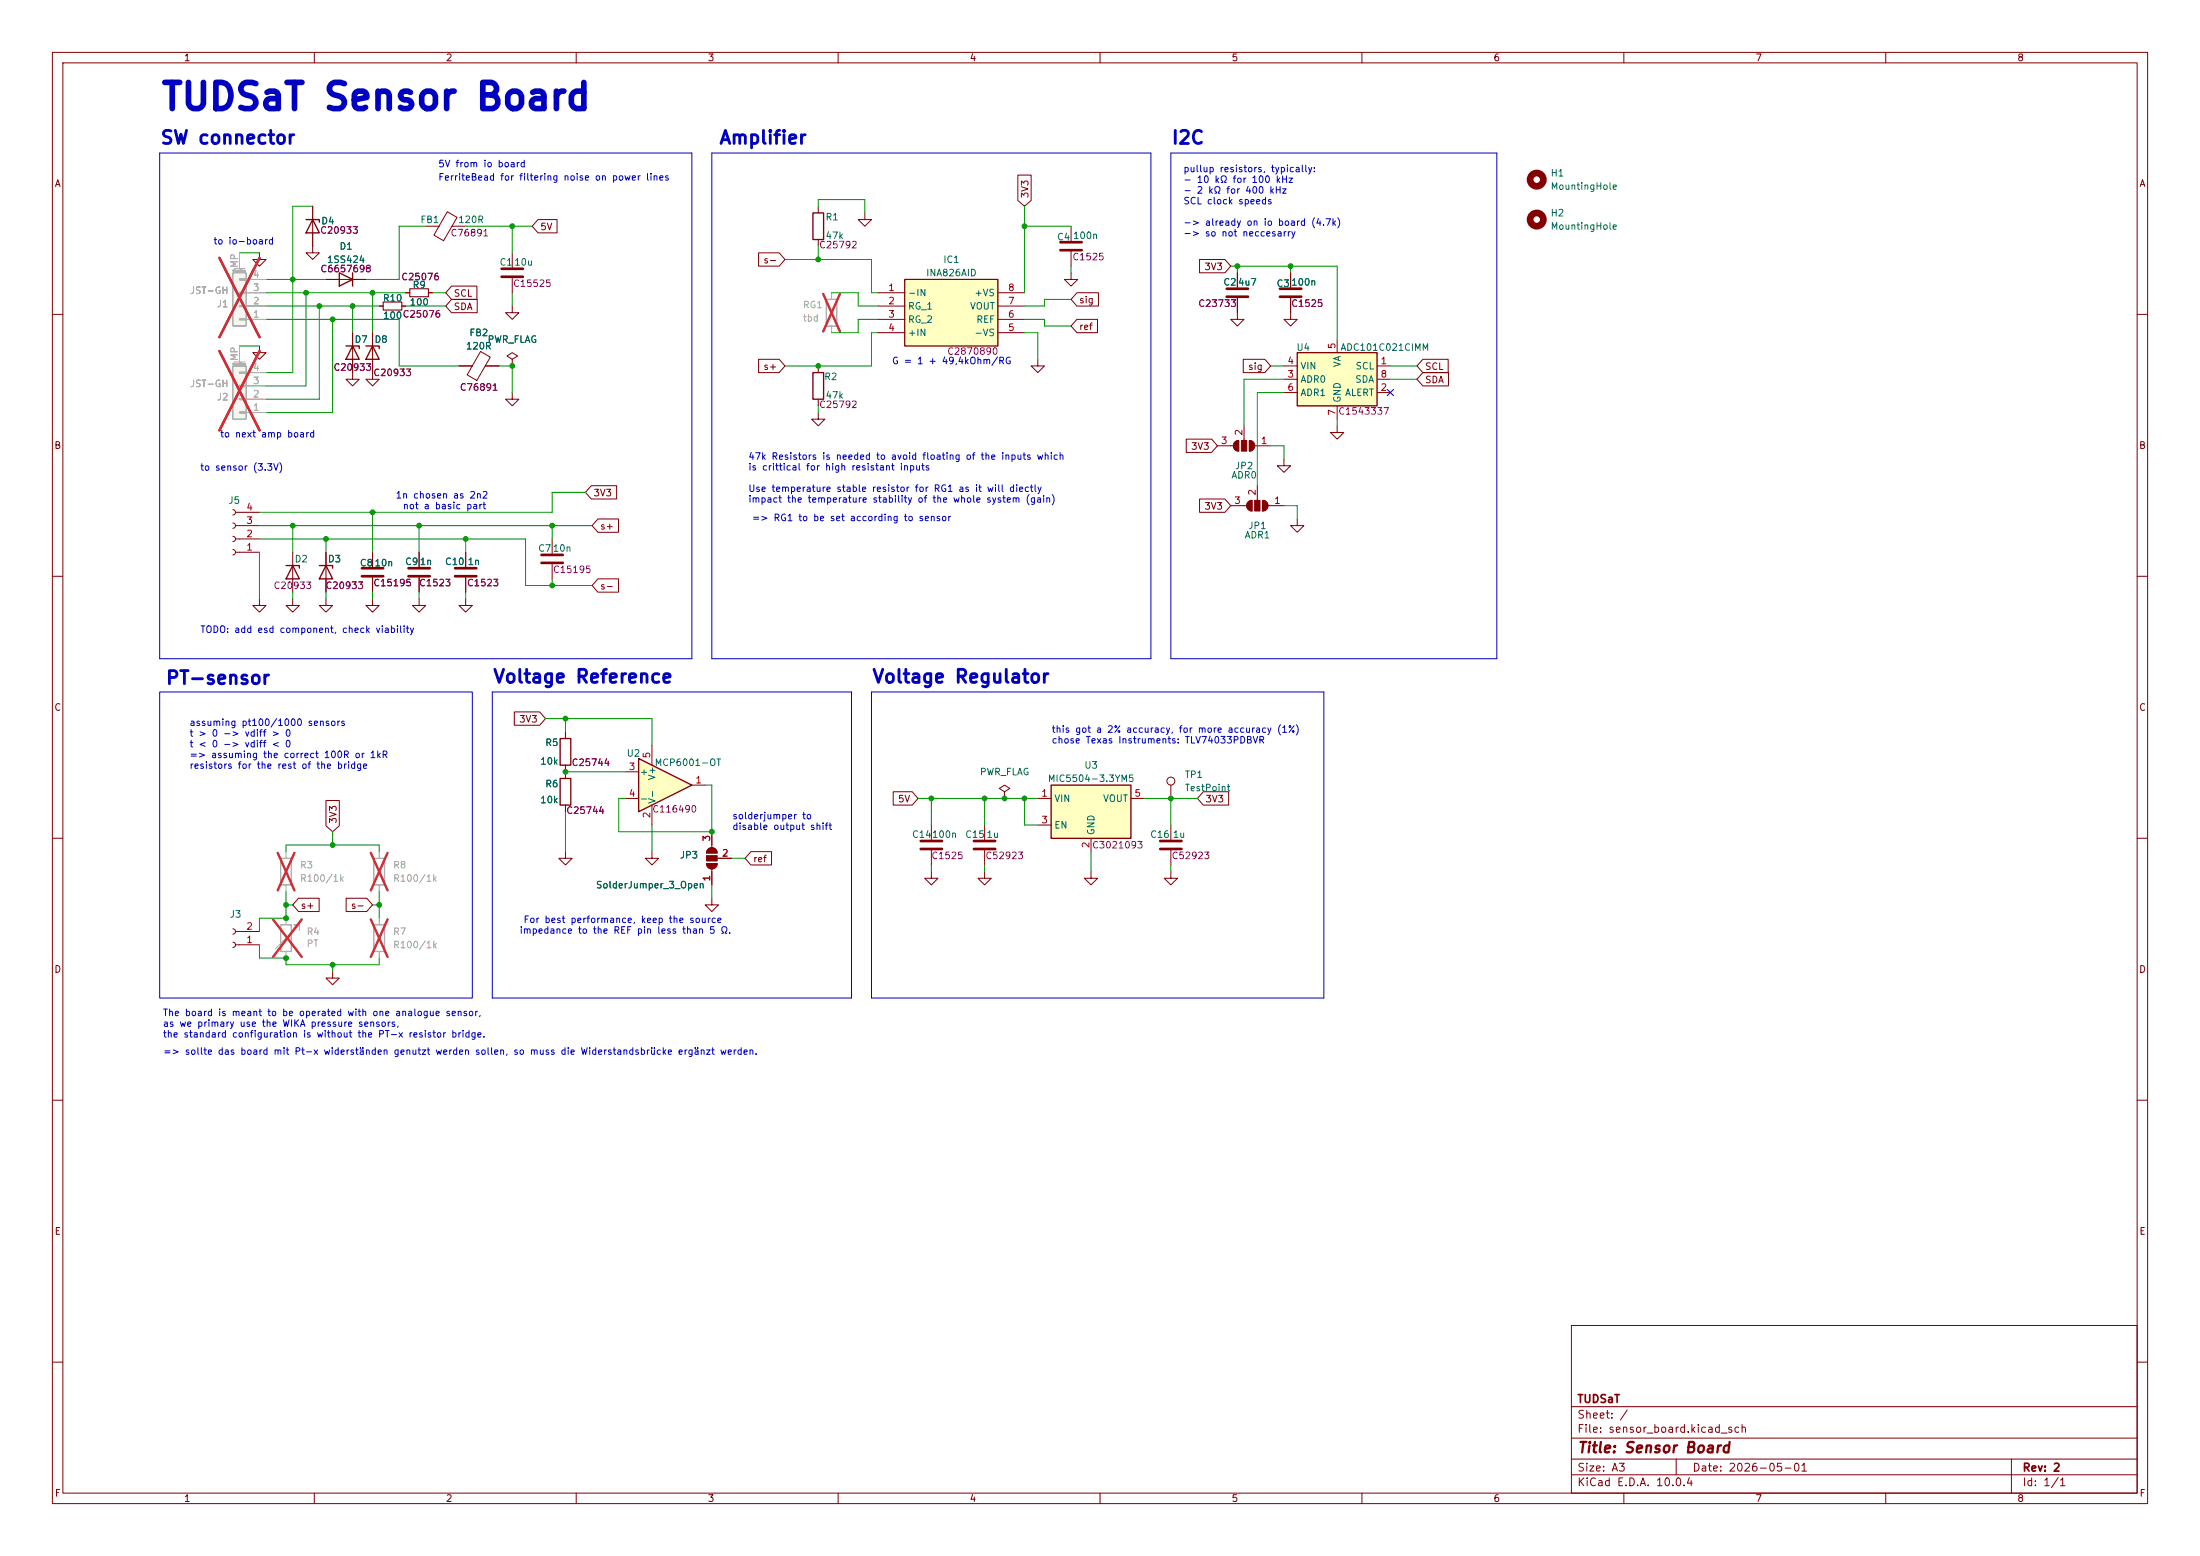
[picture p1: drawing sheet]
<svg xmlns="http://www.w3.org/2000/svg" width="420mm" height="297mm" viewBox="0 0 420 297" stroke-linecap="round" stroke-linejoin="round" font-family="sans-serif">
<g fill="none" stroke="#840000" stroke-width=".19">
<path d="M10 10h400v277h-400zM12 12h396v273h-396zM60 10v2M110 10v2M160 10v2M210 10v2M260 10v2M310 10v2M360 10v2M10 60h2M408 60h2M255.3 81.3v1.3h1.2l-1.2 1.2-1.3-1.2h1.3"/>
<path d="M10 110h2M408 110h2M10 160h2M408 160h2M177.8 166.4v1.2h1.3l-1.3 1.3-1.3-1.3h1.3M188 166.4v1.2h1.2l-1.2 1.3-1.3-1.3h1.3M10 210h2M408 210h2M300 253h108v32h-108zM10 260h2M300 278.5h108M300 274.5h108"/>
<path d="M300 268.5h108M320 278.5v3M384 278.5v6.5M408 260h2M60 285v2M110 285v2M160 285v2M210 285v2M260 285v2M300 281.5h108M310 285v2M360 285v2"/>
</g>
<path d="M200.7 149.9h15.2v10.1h-15.2z" fill="#ffffc2"/>
<path d="M200.7 149.9h15.2v10.1h-15.2z" fill="none" stroke="#840000" stroke-width=".25"/>
<g fill="none" stroke="#840000" stroke-width=".19">
<path d="M236.2 59.7v1.3h1.3l-1.3 1.2-1.3-1.2h1.3M246.4 59.7v1.3h1.2l-1.2 1.2-1.3-1.2h1.3M232.4 85.1h3.1M234.9 96.5h3.1M235.8 84.4l.7-.3v2a1.02 1.02 0 0 1-1-.6 1.02 1.02 0 0 1 .3-1.1zM237.5 81.3v2.8M238.3 95.8l.7-.3v2a1.02 1.02 0 0 1-.9-.6 1.02 1.02 0 0 1 .2-1.1zM238.5 84.1a1.02 1.02 0 0 1 1 1 1.02 1.02 0 0 1-1 1zM239.5 85.1h3.1M240 92.7v2.8M241 95.5a1.02 1.02 0 0 1 1.1 1 1.02 1.02 0 0 1-1.1 1zM242.1 96.5h3"/>
<path d="M245.1 87.6v1.3h1.3l-1.3 1.3-1.3-1.3h1.3M177.8 157.5v2.8M188 157.5v2.8M198.1 152.4h2.6M198.1 157.5h2.6M215.9 152.4h2.5M223.5 157.5v2.8M177.8 162.3v2.8M188 162.3v2.8M208.3 166.4v1.2h1.2l-1.2 1.3-1.3-1.3h1.3M208.3 160v2.6M223.5 166.4v1.2h1.3l-1.3 1.3-1.3-1.3h1.3"/>
<path d="M223.5 162.3v2.8"/>
</g>
<path d="M175.8 160.5h4M175.8 162.1h4M185.9 160.5h4.1M185.9 162.1h4.1M221.5 160.5h4.1M221.5 162.1h4.1" fill="none" stroke="#840000" stroke-width=".51"/>
<g fill="#840000" stroke="#840000" stroke-width=".19">
<path d="M238.5 84.1a1.02 1.02 0 0 1 1 1 1.02 1.02 0 0 1-1 1z"/>
<path d="M237 84.1h1v2h-1z"/>
<path d="M235.8 84.4l.7-.3v2a1.02 1.02 0 0 1-1-.6 1.02 1.02 0 0 1 .3-1.1z"/>
<path d="M241 95.5a1.02 1.02 0 0 1 1.1 1 1.02 1.02 0 0 1-1.1 1z"/>
<path d="M239.5 95.5h1v2h-1z"/>
<path d="M238.3 95.8l.7-.3v2a1.02 1.02 0 0 1-.9-.6 1.02 1.02 0 0 1 .2-1.1z"/>
</g>
<path d="M247.6 67.3h15.3v10.2h-15.3z" fill="#ffffc2"/>
<path d="M247.6 67.3h15.3v10.2h-15.3zM106.9 141h2.1v5.1h-2.1zM106.9 148.6h2.1v5.1h-2.1z" fill="none" stroke="#840000" stroke-width=".25"/>
<g fill="none" stroke="#840000" stroke-width=".19">
<path d="M236.2 52.1v2.8M236.2 56.9v2.8M246.4 52.1v2.8M246.4 56.9v2.8M245.1 69.9h2.5M245.1 74.9h2.5M245.1 72.4h2.5M255.3 64.8v2.5M255.3 77.5v2.5M262.9 69.9h2.5M262.9 74.9h2.5M262.9 72.4h2.5"/>
<path d="M107.9 139.7v1.3M107.9 146.1v2.5M107.9 153.7v1.2M191.8 151.1l1-.6-1-.6-1 .6 1 .6v1.3M191.8 152.4h.1M107.9 162.6v1.2h-1.2l1.2 1.3 1.3-1.3h-1.3M63.5 185.4v1.3h1.3l-1.3 1.3-1.3-1.3h1.3"/>
</g>
<g fill="none" stroke="#840000" stroke-width="1.3">
<circle cx="293.4" cy="34.3" r="1.27"/>
<circle cx="293.4" cy="41.9" r="1.27"/>
</g>
<path d="M234.2 55.1h4.1M234.2 56.6h4.1M244.3 55.1h4.1M244.3 56.6h4.1" fill="none" stroke="#840000" stroke-width=".51"/>
<path d="M71.4 163.8h2v5.1h-2zM71.4 176.5h2v5.1h-2z" fill="none" stroke="#a1a1a1" stroke-width=".25"/>
<path d="M72.4 162.6v1.2M72.4 168.9v1.3M72.4 175.3v1.2M72.4 181.6v1.3" fill="none" stroke="#a1a1a1" stroke-width=".19"/>
<path d="M70.8 162.8l3.2 7.2M70.8 175.5l3.2 7.2M74 162.8l-3.2 7.2M74 175.5l-3.2 7.2" fill="none" stroke="#e12e31" stroke-width=".46"/>
<path d="M121.9 144.8l10.2 5.1-10.2 5z" fill="#ffffc2"/>
<path d="M66 66h2.6v.5M67.3 66l1.3 2.6h-2.6zM69.8 66h2.6v.5M71.1 66l1.3 2.6h-2.6zM121.9 144.8l10.2 5.1-10.2 5z" fill="none" stroke="#840000" stroke-width=".25"/>
<g fill="none" stroke="#840000" stroke-width=".19">
<path d="M72.4 58.4h.8M76.7 58.4h.8M77.5 55.9h.7M81.3 43.2h2.5M81.8 55.9h.7M85.4 40.4l1.8 1.1-2.5 4.4-1.9-1zM86.3 43.2h2.6M97.8 58.4v1.3h1.3l-1.3 1.3-1.3-1.3h1.3M97.8 48.3v2.8M97.8 53.1v2.8M67.3 63.5v8.9h1.3l-1.3 1.3-1.3-1.3h1.3M71.1 63.5v8.9h1.3l-1.3 1.3-1.3-1.3h1.3"/>
<path d="M87.6 69.9h2.6M91.7 67.1l1.9 1.1-2.6 4.4-1.8-1zM92.7 69.9h2.5M97.8 68.6l1-.7-1-.6-1 .6 1 .7v1.3M97.8 69.9h.1M97.8 74.9v1.3h1.3l-1.3 1.3-1.3-1.3h1.3M198.1 68.6v1.3h1.3l-1.3 1.2-1.3-1.2h1.3M247.6 99.1v1.2h1.3l-1.3 1.3-1.2-1.3h1.2M71.1 114.3v1.3h1.3l-1.3 1.2-1.3-1.2h1.3M71.1 105.4v2.8M71.1 110.2v2.8M80 114.3v1.3h1.3l-1.3 1.2-1.3-1.2h1.3"/>
<path d="M80 105.4v2.8M80 110.2v2.8M88.9 114.3v1.3h1.3l-1.3 1.2-1.3-1.2h1.3M88.9 105.4v2.8M88.9 110.2v2.8M105.4 102.9v2.8M105.4 107.7v2.8M119.4 147.3h2.5M119.4 152.4h2.5M124.5 142.2v3.9M124.5 153.7v3.8M132.1 149.9h2.5"/>
<path d="M135.9 158.8v3M124.5 162.6v1.2h-1.3l1.3 1.3 1.2-1.3h-1.2M134.9 164.8h2a1.02 1.02 0 0 1-1 1.1 1.02 1.02 0 0 1-1-1.1zM135.2 162.1a1.02 1.02 0 0 1 1.1-.2 1.02 1.02 0 0 1 .6 .9h-2zM135.9 171.5v1.2h-1.3l1.3 1.3 1.3-1.3h-1.3M135.9 165.9v3M136.9 163.8h2.8"/>
</g>
<g fill="#840000" stroke="#840000" stroke-width=".19">
<path d="M134.9 164.8h2a1.02 1.02 0 0 1-1 1.1 1.02 1.02 0 0 1-1-1.1z"/>
<path d="M134.9 163.3h2v1h-2z"/>
<path d="M135.2 162.1a1.02 1.02 0 0 1 1.1-.2 1.02 1.02 0 0 1 .6 .9h-2z"/>
</g>
<path d="M73.2 57.7h3.5v1.5h-3.5zM78.2 55.1h3.6v1.5h-3.6z" fill="none" stroke="#840000" stroke-width=".2"/>
<path d="M95.8 51.3h4M95.8 52.8h4M69.1 108.5h4.1M69.1 110h4.1M78 108.5h4M78 110h4M86.9 108.5h4M86.9 110h4M103.4 105.9h4M103.4 107.4h4" fill="none" stroke="#840000" stroke-width=".51"/>
<path d="M157.7 57.2h2.1v5h-2.1z" fill="none" stroke="#a1a1a1" stroke-width=".25"/>
<path d="M158.7 55.9v1.3M158.7 62.2v1.3" fill="none" stroke="#a1a1a1" stroke-width=".19"/>
<path d="M157.1 56.1l3.3 7.2M160.4 56.1l-3.3 7.2" fill="none" stroke="#e12e31" stroke-width=".46"/>
<path d="M172.7 53.3h17.8v12.7h-17.8z" fill="#ffffc2"/>
<path d="M155.2 40.6h2v5.1h-2zM172.7 53.3h17.8v12.7h-17.8zM155.2 71.1h2v5.1h-2z" fill="none" stroke="#840000" stroke-width=".25"/>
<g fill="none" stroke="#840000" stroke-width=".19">
<path d="M156.2 39.4v1.2M156.2 45.7v1.3M165.1 40.6v1.3h1.3l-1.3 1.3-1.3-1.3h1.3M167.6 55.9h5.1M167.6 58.4h5.1M190.5 55.9h5.1M190.5 58.4h5.1M204.5 52.1v1.2h1.2l-1.2 1.3-1.3-1.3h1.3M204.5 43.2v2.8M204.5 48v2.8M49.5 66v1.3h1.3l-1.3 1.3-1.2-1.3h1.2M156.2 78.7v1.3h1.3l-1.3 1.3-1.3-1.3h1.3"/>
<path d="M156.2 69.9v1.2M156.2 76.2v1.3M167.6 61h5.1M167.6 63.5h5.1M190.5 61h5.1M190.5 63.5h5.1M44.4 99.8l.4 .2 .2 .3-.2 .4-.4 .1M44.4 97.3l.4 .1 .2 .4-.2 .3-.4 .2M45 97.8h4.5M44.4 104.9l.4 .2 .2 .3-.2 .4-.4 .1M44.4 102.4l.4 .1 .2 .4-.2 .3-.4 .2M45 105.4h4.5"/>
<path d="M45 102.9h4.5M45 100.3h4.5M223.5 149.9v2.5M44.4 179.8l.4 .2 .2 .3-.2 .4-.4 .1M44.4 177.3l.4 .1 .2 .4-.2 .4-.4 .1M45 177.8h4.5M45 180.3h4.5"/>
<circle cx="223.5" cy="149.1" r=".76"/>
</g>
<path d="M202.4 46.2h4.1M202.4 47.8h4.1" fill="none" stroke="#840000" stroke-width=".51"/>
<path d="M53.6 163.8h2v5.1h-2z" fill="none" stroke="#a1a1a1" stroke-width=".25"/>
<path d="M54.6 162.6v1.2M54.6 168.9v1.3" fill="none" stroke="#a1a1a1" stroke-width=".19"/>
<path d="M53 162.8l3.2 7.2M56.2 162.8l-3.2 7.2" fill="none" stroke="#e12e31" stroke-width=".46"/>
<path d="M44.4 69.9h2.6v10.1h-2.6z" fill="#f0f0f0"/>
<path d="M44.4 69.9h2.6v10.1h-2.6z" fill="none" stroke="#a1a1a1" stroke-width=".25"/>
<path d="M44.7 69.1h2M45.7 78.6h1.3v.3h-1.3zM45.7 76.1h1.3v.2h-1.3zM45.7 73.5h1.3v.3h-1.3zM45.7 71h1.3v.2h-1.3zM45.7 66v3.1M47 78.7h3.8M47 76.2h3.8M47 73.7h3.8M47 71.1h3.8" fill="none" stroke="#a1a1a1" stroke-width=".19"/>
<path d="M41.9 67l7.7 15.1M49.6 67l-7.7 15.1" fill="none" stroke="#e12e31" stroke-width=".46"/>
<path d="M44.4 52.1h2.6v10.1h-2.6z" fill="#f0f0f0"/>
<path d="M44.4 52.1h2.6v10.1h-2.6zM53.6 176.5h2v5.1h-2z" fill="none" stroke="#a1a1a1" stroke-width=".25"/>
<g fill="none" stroke="#a1a1a1" stroke-width=".19">
<path d="M44.7 51.3h2M45.7 58.3h1.3v.2h-1.3zM45.7 55.8h1.3v.2h-1.3zM45.7 53.2h1.3v.3h-1.3zM45.7 48.3v3M47 58.4h3.8M47 55.9h3.8M47 53.3h3.8M45.7 60.8h1.3v.3h-1.3zM45.7 66v3.1M47 61h3.8M47 78.7h3.8"/>
<path d="M47 76.2h3.8M47 73.7h3.8M47 71.1h3.8M54.6 175.3v1.2M57.1 177.5v-1h-1h1l-4.5 4.6M54.6 181.6v1.3"/>
</g>
<path d="M41.9 49.2l7.7 15.2M49.6 49.2l-7.7 15.2M41.9 67l7.7 15.1M49.6 67l-7.7 15.1M52.1 175.5l5.5 7.2M57.6 175.5l-5.5 7.2" fill="none" stroke="#e12e31" stroke-width=".46"/>
<path d="M58.4 41.9h2.6v.5M59.7 41.9l1.3 2.6h-2.6zM64.8 52.1l2.5 1.2-2.5 1.3zM67.3 52.1v2.5M54.6 108h2.5v.5M55.9 108l1.2 2.5h-2.5zM61 108h2.5v.5M62.2 108l1.3 2.5h-2.5z" fill="none" stroke="#840000" stroke-width=".25"/>
<g fill="none" stroke="#840000" stroke-width=".19">
<path d="M59.7 39.4v8.9h1.3l-1.3 1.2-1.3-1.2h1.3M194.3 33.4h2.6v4.9l-1.3 1.1-1.3-1.1zM49.5 48.3v1.2h1.3l-1.3 1.3-1.2-1.3h1.2M62.2 53.3h7.6M72.4 58.4h.8M76.7 58.4h.8M77.5 55.9h.7M81.8 55.9h.7M86.2 54.6h4.8v2.6h-4.8l-1.1-1.3zM86.2 57.1h4.9v2.6h-4.9l-1.1-1.3zM102.7 41.9h3.6v2.6h-3.6l-1.1-1.3zM144.8 48.3h3.9l1.2 1.2-1.2 1.3h-3.9z"/>
<path d="M205.6 55.9h4.1v2.5h-4.1l-1.1-1.2zM229 49.5h4.8l1.1 1.3-1.1 1.3h-4.8zM236.2 52.1v2.8M236.2 56.9v2.8M246.4 52.1v2.8M246.4 56.9v2.8M67.3 63.5v2.5M67.3 68.6v2.5M71.1 63.5v2.5M71.1 68.6v2.5M87.6 69.9h2.6M92.7 69.9h2.5"/>
<path d="M97.8 69.9h.1M144.8 68.6h3.9l1.2 1.3-1.2 1.2h-3.9zM205.6 61h3.9v2.5h-3.9l-1.1-1.3zM237.3 68.6h4.2l1.1 1.3-1.1 1.2h-4.2zM271.6 71.1h4.9v2.6h-4.9l-1.1-1.3zM271.6 68.6h4.9v2.5h-4.9l-1.1-1.2zM112.9 92.7h4.8v2.6h-4.8l-1.1-1.3zM114.1 99.1h4v2.5h-4l-1.1-1.3zM226.5 83.8h4.8l1.1 1.3-1.1 1.3h-4.8zM229 95.2h4.8l1.1 1.3-1.1 1.3h-4.8zM49.5 114.3v1.3h1.3l-1.3 1.2-1.2-1.2h1.2M55.9 114.3v1.3h1.2l-1.2 1.2-1.3-1.2h1.3"/>
<path d="M55.9 105.4v7.6M62.2 114.3v1.3h1.3l-1.3 1.2-1.2-1.2h1.2M62.2 105.4v7.6M71.1 105.4v2.8M71.1 110.2v2.8M80 105.4v2.8M80 110.2v2.8M88.9 105.4v2.8M88.9 110.2v2.8M114.1 110.5h4v2.5h-4l-1.1-1.2zM98.2 135.9h4.8l1.1 1.3-1.1 1.2h-4.8zM107.9 139.7v1.3"/>
<path d="M62.2 152.8h2.6v4.8l-1.3 1.2-1.3-1.2zM107.9 146.1v2.5M107.9 153.7v1.2M135.9 158.8v2.5M170.5 151.1h3.6l1.2 1.3-1.2 1.3h-3.6zM229.7 151.1h4.9v2.6h-4.9l-1.1-1.3zM57 171.4h3.9v2.6h-3.9l-1.1-1.3zM66.1 171.4h3.9l1.1 1.3-1.1 1.3h-3.9zM135.9 166.4v2.5M137.2 163.8h2.5M143.4 162.6h3.9v2.5h-3.9l-1.2-1.3z"/>
</g>
<path d="M30.5 29.2h101.6v96.5h-101.6zM135.9 29.2h83.8v96.5h-83.8zM223.5 29.2h62.2v96.5h-62.2zM30.5 132.1h59.7v58.4h-59.7zM94 132.1h68.6v58.4h-68.6zM166.4 132.1h86.3v58.4h-86.3z" fill="none" stroke="#0000c2" stroke-width=".19"/>
<g fill="none" stroke="#009600" stroke-width=".19">
<path d="M59.7 39.4h-3.8v31.7h-5.1M156.2 39.4v-1.3h8.9v2.5M195.6 39.4v16.5M45.7 48.3h3.8M50.8 58.4h21.6M50.8 55.9h26.7M50.8 53.3h11.4M58.4 55.9v17.8h-7.6M61 58.4v17.8h-10.2M67.3 58.4v5.1M71.1 55.9v7.6M77.5 58.4h7.6"/>
<path d="M81.3 43.2h-5.1v10.1h-6.4M82.5 55.9h2.6M88.9 43.2h12.7M97.8 43.2v5.1M97.8 55.9v2.5M149.9 49.5h16.5v6.4h1.2M156.2 47v2.5M158.7 55.9h5.1v2.5h3.8M195.6 43.2h8.9M204.5 50.8v1.3M204.5 57.2h-5.1v1.2h-3.8M234.9 50.8h20.4v14"/>
<path d="M236.2 50.8v1.3M246.4 50.8v1.3M45.7 66h3.8M50.8 61h25.4v8.9h11.4M63.5 61v17.7h-12.7M95.2 69.9h2.6v5M156.2 77.5v1.2M167.6 63.5h-1.2v6.4h-16.5M167.6 61h-3.8v2.5h-5.1M195.6 61h3.8v1.2h5.1M195.6 63.5h2.5v5.1M242.6 69.9h2.5"/>
<path d="M245.1 72.4h-7.6v8.9M245.1 74.9h-5.1v17.8M265.4 69.9h5.1M265.4 72.4h5.1M71.1 97.8v7.6M111.8 94h-6.4v3.8h-55.9M242.6 85.1h2.5v2.5M245.1 96.5h2.5v2.6M255.3 80v1.3M49.5 100.3h63.5M49.5 102.9h50.8v8.9h12.7M49.5 105.4v8.9"/>
<path d="M55.9 100.3v5.1M55.9 113v1.3M62.2 102.9v2.5M62.2 113v1.3M71.1 113v1.3M80 100.3v5.1M80 113v1.3M88.9 102.9v2.5M88.9 113v1.3M105.4 100.3v2.6M105.4 110.5v1.3M104.1 137.2h20.4v5"/>
<path d="M107.9 137.2v2.5M63.5 158.8v2.5M107.9 154.9v7.7M107.9 147.3h11.5M124.5 157.5v5.1M134.6 149.9h1.3v8.9h-17.8v-6.4h1.3M175.3 152.4h22.8M177.8 152.4v5.1M188 152.4v5.1M195.6 152.4v5.1h2.5M218.4 152.4h10.2M223.5 152.4v5.1"/>
<path d="M54.6 162.6v-1.3h17.8v1.3M54.6 170.2v5.1h-5.1v2.5M54.6 172.7h1.3M71.1 172.7h1.3M72.4 170.2v5.1M135.9 168.9v2.6M139.7 163.8h2.5M177.8 165.1v1.3M188 165.1v1.3M208.3 162.6v3.8M223.5 165.1v1.3M49.5 180.3v2.6h5.1v1.3h17.8v-1.3"/>
<path d="M63.5 184.2v1.2"/>
</g>
<path d="M264.8 74.3l1.2 1.2M266 74.3l-1.2 1.2" fill="none" stroke="#000084" stroke-width=".19"/>
<g fill="#009600" stroke="#009600" stroke-width=".19">
<circle cx="62.2" cy="102.9" r=".46"/>
<circle cx="55.9" cy="100.3" r=".46"/>
<circle cx="135.9" cy="158.8" r=".46"/>
<circle cx="54.6" cy="182.9" r=".46"/>
<circle cx="63.5" cy="184.2" r=".46"/>
<circle cx="54.6" cy="175.3" r=".46"/>
<circle cx="72.4" cy="172.7" r=".46"/>
<circle cx="54.6" cy="172.7" r=".46"/>
<circle cx="63.5" cy="161.3" r=".46"/>
<circle cx="97.8" cy="43.2" r=".46"/>
<circle cx="107.9" cy="137.2" r=".46"/>
<circle cx="105.4" cy="100.3" r=".46"/>
<circle cx="71.1" cy="97.8" r=".46"/>
<circle cx="107.9" cy="147.3" r=".46"/>
<circle cx="67.3" cy="58.4" r=".46"/>
<circle cx="55.9" cy="53.3" r=".46"/>
<circle cx="71.1" cy="55.9" r=".46"/>
<circle cx="61" cy="58.4" r=".46"/>
<circle cx="63.5" cy="61" r=".46"/>
<circle cx="58.4" cy="55.9" r=".46"/>
<circle cx="88.9" cy="102.9" r=".46"/>
<circle cx="80" cy="100.3" r=".46"/>
<circle cx="105.4" cy="111.8" r=".46"/>
<circle cx="236.2" cy="50.8" r=".46"/>
<circle cx="246.4" cy="50.8" r=".46"/>
<circle cx="223.5" cy="152.4" r=".46"/>
<circle cx="191.8" cy="152.4" r=".46"/>
<circle cx="195.6" cy="152.4" r=".46"/>
<circle cx="177.8" cy="152.4" r=".46"/>
<circle cx="188" cy="152.4" r=".46"/>
<circle cx="195.6" cy="43.2" r=".46"/>
<circle cx="156.2" cy="49.5" r=".46"/>
<circle cx="156.2" cy="69.9" r=".46"/>
<circle cx="97.8" cy="69.9" r=".46"/>
</g>
<text font-size="5" fill="#0000c2" x="30.5" y="22.2">TUDSaT Sensor Board</text>
<g font-size="2.5" fill="#0000c2">
<text x="30.5" y="28.1">SW connector</text>
<text x="137.2" y="28.1">Amplifier</text>
<text x="223.5" y="28.1">I2C</text>
<text x="31.5" y="131.3">PT-sensor</text>
<text x="94" y="131">Voltage Reference</text>
<text x="166.4" y="131">Voltage Regulator</text>
</g>
<text font-size="2" fill="#840000" x="301" y="277.8">Title: Sensor Board</text>
<g font-size="1.5" fill="#840000">
<text x="301" y="268.1">TUDSaT</text>
<text x="301" y="273.8">File: sensor_board.kicad_sch</text>
<text x="301" y="271.1">Sheet: /</text>
<text x="301" y="281.2">Size: A3</text>
<text x="323" y="281.2">Date: 2026-05-01</text>
<text x="386" y="281.2">Rev: 2</text>
<text x="301" y="284">KiCad E.D.A. 10.0.4</text>
<text x="386" y="284">Id: 1/1</text>
</g>
<g font-size="1.3" fill="#840000">
<text x="35" y="12">1</text>
<text x="85" y="12">2</text>
<text x="135" y="12">3</text>
<text x="185" y="12">4</text>
<text x="235" y="12">5</text>
<text x="285" y="12">6</text>
<text x="335" y="12">7</text>
<text x="385" y="12">8</text>
<text x="10.3" y="36">A</text>
<text x="408.3" y="36">A</text>
<text x="196.6" y="37.9" transform="rotate(-90 196.6 37.9)">3V3</text>
<text x="103" y="44.2">5V</text>
<text x="145.6" y="50.6">s-</text>
<text x="229.8" y="51.9">3V3</text>
<text x="86.5" y="56.9">SCL</text>
<text x="86.5" y="59.5">SDA</text>
<text x="205.9" y="58.2">sig</text>
<text x="205.9" y="63.3">ref</text>
<text x="145.6" y="70.9">s+</text>
<text x="238.2" y="70.9">sig</text>
<text x="271.9" y="70.9">SCL</text>
<text x="271.9" y="73.5">SDA</text>
<text x="10.3" y="86">B</text>
<text x="227.3" y="86.2">3V3</text>
<text x="408.2" y="86">B</text>
<text x="113.2" y="95">3V3</text>
<text x="114.5" y="101.4">s+</text>
<text x="229.8" y="97.6">3V3</text>
<text x="114.5" y="112.8">s-</text>
<text x="10.3" y="136">C</text>
<text x="408.2" y="136">C</text>
<text x="99" y="138.2">3V3</text>
<text x="171.3" y="153.5">5V</text>
<text x="230" y="153.5">3V3</text>
<text x="64.6" y="157.3" transform="rotate(-90 64.6 157.3)">3V3</text>
<text x="143.7" y="164.9">ref</text>
<text x="57.3" y="173.8">s+</text>
<text x="66.9" y="173.8">s-</text>
<text x="10.3" y="186">D</text>
<text x="408.2" y="186">D</text>
<text x="10.3" y="236">E</text>
<text x="408.3" y="236">E</text>
<text x="10.3" y="286">F</text>
<text x="35" y="287">1</text>
<text x="85" y="287">2</text>
<text x="135" y="287">3</text>
<text x="185" y="287">4</text>
<text x="235" y="287">5</text>
<text x="285" y="287">6</text>
<text x="335" y="287">7</text>
<text x="385" y="287">8</text>
<text x="408.3" y="286">F</text>
</g>
<g font-size="1.3" fill="#0000c2">
<text x="83.6" y="32.2">5V from io board</text>
<text x="83.6" y="34.8">FerriteBead for filtering noise on power lines</text>
<text x="225.8" y="33.2">pullup resistors, typically:</text>
<text x="225.8" y="35.2">- 10 kΩ for 100 kHz</text>
<text x="225.8" y="37.3">- 2 kΩ for 400 kHz</text>
<text x="225.8" y="39.3">SCL clock speeds</text>
<text x="40.6" y="47">to io-board</text>
<text x="225.8" y="43.4">-&gt; already on io board (4.7k)</text>
<text x="225.8" y="45.4">-&gt; so not neccesarry</text>
<text x="170.2" y="69.8">G = 1 + 49,4kOhm/RG</text>
<text x="41.9" y="83.8">to next amp board</text>
<text x="142.7" y="88.1">47k Resistors is needed to avoid floating of the inputs which</text>
<text x="38.1" y="90.1">to sensor (3.3V)</text>
<text x="75.4" y="95.5">1n chosen as 2n2</text>
<text x="142.7" y="90.1">is crittical for high resistant inputs</text>
<text x="142.7" y="94.2">Use temperature stable resistor for RG1 as it will diectly</text>
<text x="76.8" y="97.5">not a basic part</text>
<text x="142.7" y="96.2">impact the temperature stability of the whole system (gain)</text>
<text x="143.4" y="99.8">=&gt; RG1 to be set according to sensor</text>
<text x="38.1" y="121.1">TODO: add esd component, check viability</text>
<text x="36.1" y="138.9">assuming pt100/1000 sensors</text>
<text x="36.1" y="140.9">t &gt; 0 -&gt; vdiff &gt; 0</text>
<text x="36.1" y="143">t &lt; 0 -&gt; vdiff &lt; 0</text>
<text x="200.7" y="140.2">this got a 2% accuracy, for more accuracy (1%)</text>
<text x="200.7" y="142.2">chose Texas Instruments: TLV74033PDBVR</text>
<text x="36.1" y="145">=&gt; assuming the correct 100R or 1kR</text>
<text x="36.1" y="147.1">resistors for the rest of the bridge</text>
<text x="139.7" y="156.7">solderjumper to</text>
<text x="139.7" y="158.7">disable output shift</text>
<text x="99.1" y="178.5">impedance to the REF pin less than 5 Ω.</text>
<text x="99.8" y="176.5">For best performance, keep the source</text>
<text x="31" y="194.3">The board is meant to be operated with one analogue sensor,</text>
<text x="31" y="196.3">as we primary use the WIKA pressure sensors,</text>
<text x="31" y="198.3">the standard configuration is without the PT-x resistor bridge.</text>
<text x="31.1" y="201.6">=&gt; sollte das board mit Pt-x widerständen genutzt werden sollen, so muss die Widerstandsbrücke ergänzt werden.</text>
</g>
<g font-size="1.3" fill="#006464">
<text x="295.9" y="34">H1</text>
<text x="295.9" y="41.6">H2</text>
<text x="295.9" y="36.5">MountingHole</text>
<text x="61.2" y="43.1">D4</text>
<text x="64.7" y="48">D1</text>
<text x="80.2" y="42.9">FB1</text>
<text x="87.4" y="42.9">120R</text>
<text x="157.5" y="42.4">R1</text>
<text x="157.5" y="45.9">47k</text>
<text x="201.7" y="46.2">C4</text>
<text x="204.7" y="45.9">100n</text>
<text x="295.9" y="44.2">MountingHole</text>
<text x="62.3" y="50.5">1SS424</text>
<text x="95.3" y="51">C1</text>
<text x="98.1" y="51">10u</text>
<text x="176.7" y="53">INA826AID</text>
<text x="180" y="50.5">IC1</text>
<text x="73" y="57.9">R10</text>
<text x="78.1" y="58.6">100</text>
<text x="78.7" y="55.3">R9</text>
<text x="173.2" y="56.9">-IN</text>
<text x="173.2" y="59.4">RG_1</text>
<text x="185.1" y="59.4">VOUT</text>
<text x="185.9" y="56.9">+VS</text>
<text x="233.4" y="54.8">C2</text>
<text x="236.2" y="54.8">4u7</text>
<text x="243.6" y="55.1">C3</text>
<text x="246.4" y="54.8">100n</text>
<text x="67.6" y="65.7">D7</text>
<text x="71.4" y="65.7">D8</text>
<text x="73" y="61.2">100C25076</text>
<text x="89.5" y="64.5">FB2</text>
<text x="93" y="65.7">PWR_FLAG</text>
<text x="173.2" y="61.9">RG_2</text>
<text x="173.2" y="64.5">+IN</text>
<text x="185.9" y="64.5">-VS</text>
<text x="186.3" y="61.9">REF</text>
<text x="88.8" y="67">120R</text>
<text x="247.4" y="67.3">U4</text>
<text x="248.2" y="70.8">VIN</text>
<text x="255.8" y="67.3">ADC101C021CIMM</text>
<text x="256.2" y="70.2" transform="rotate(-90 256.2 70.2)">VA</text>
<text x="258.7" y="70.8">SCL</text>
<text x="157.2" y="72.9">R2</text>
<text x="157.5" y="76.4">47k</text>
<text x="248.2" y="73.4">ADR0</text>
<text x="248.2" y="75.9">ADR1</text>
<text x="256.2" y="77" transform="rotate(-90 256.2 77)">GND</text>
<text x="256.7" y="75.9">ALERT</text>
<text x="258.6" y="73.4">SDA</text>
<text x="235.7" y="89.9">JP2</text>
<text x="235" y="91.6">ADR0</text>
<text x="43.5" y="96.5">J5</text>
<text x="238.2" y="101.3">JP1</text>
<text x="56.1" y="107.7">D2</text>
<text x="62.5" y="107.7">D3</text>
<text x="102.6" y="105.6">C7</text>
<text x="105.4" y="105.6">10n</text>
<text x="237.5" y="103.1">ADR1</text>
<text x="68.6" y="108.4">C810n</text>
<text x="77.2" y="108.2">C9</text>
<text x="80" y="108.2">1n</text>
<text x="84.8" y="108.2">C10</text>
<text x="89.2" y="108.2">1n</text>
<text x="104" y="142.7">R5</text>
<text x="103" y="146.3">10k</text>
<text x="119.5" y="144.7">U2</text>
<text x="122" y="148.3">+</text>
<text x="124.9" y="146.5">MCP6001-OT</text>
<text x="125.4" y="149" transform="rotate(-90 125.4 149)">V+</text>
<text x="187" y="148.3">PWR_FLAG</text>
<text x="199.9" y="149.6">MIC5504-3.3YM5</text>
<text x="206.9" y="147">U3</text>
<text x="226.1" y="148.8">TP1</text>
<text x="103" y="153.6">10k</text>
<text x="104" y="150.6">R6</text>
<text x="122" y="153.4">-</text>
<text x="125.4" y="153.5" transform="rotate(-90 125.4 153.5)">V-</text>
<text x="201.2" y="153.4">VIN</text>
<text x="210.5" y="153.4">VOUT</text>
<text x="226.1" y="151.3">TestPoint</text>
<text x="174" y="160.2">C14</text>
<text x="177.8" y="160.2">100n</text>
<text x="184.2" y="160.2">C15</text>
<text x="188.2" y="160.2">1u</text>
<text x="201.2" y="158.5">EN</text>
<text x="209.3" y="159.5" transform="rotate(-90 209.3 159.5)">GND</text>
<text x="219.5" y="160.2">C16</text>
<text x="223.8" y="160.2">1u</text>
<text x="129.7" y="164.2">JP3</text>
<text x="113.7" y="169.9">SolderJumper_3_Open</text>
<text x="43.8" y="175.5">J3</text>
</g>
<g font-size="1.3" fill="#840084">
<text x="61" y="44.9">C20933</text>
<text x="85.9" y="45.4">C76891</text>
<text x="156.3" y="47.7">C25792</text>
<text x="61.1" y="52.3">C6657698</text>
<text x="76.5" y="53.8">C25076</text>
<text x="204.6" y="50">C1525</text>
<text x="97.8" y="55.1">C15525</text>
<text x="228.6" y="58.9">C23733</text>
<text x="246.4" y="58.9">C1525</text>
<text x="63.5" y="71.1">C20933</text>
<text x="180.7" y="68">C2870890</text>
<text x="71.2" y="72.1">C20933</text>
<text x="87.7" y="74.9">C76891</text>
<text x="156.3" y="78.2">C25792</text>
<text x="255.4" y="79.5">C1543337</text>
<text x="52.1" y="112.7">C20933</text>
<text x="62" y="112.7">C20933</text>
<text x="71.2" y="112.2">C15195</text>
<text x="79.9" y="112.2">C1523</text>
<text x="89" y="112.2">C1523</text>
<text x="105.5" y="109.7">C15195</text>
<text x="109" y="146.5">C25744</text>
<text x="108" y="155.7">C25744</text>
<text x="124.4" y="155.4">C116490</text>
<text x="177.7" y="164.3">C1525</text>
<text x="188" y="164.3">C52923</text>
<text x="208.4" y="162.3">C3021093</text>
<text x="223.6" y="164.3">C52923</text>
</g>
<g font-size="1.3" fill="#aaa">
<text x="45.7" y="51.2" transform="rotate(-90 45.7 51.2)">MP</text>
<text x="48.2" y="53.3">4</text>
<text x="48.2" y="58.4">2</text>
<text x="48.2" y="55.9">3</text>
<text x="48.2" y="60.9">1</text>
<text x="45.7" y="69" transform="rotate(-90 45.7 69)">MP</text>
<text x="48.2" y="71.1">4</text>
<text x="48.2" y="76.2">2</text>
<text x="48.2" y="73.6">3</text>
<text x="48.2" y="78.7">1</text>
</g>
<g font-size="1.3" fill="#989898">
<text x="36.2" y="56.4">JST-GH</text>
<text x="41.3" y="59">J1</text>
<text x="153.2" y="59.1">RG1</text>
<text x="153.2" y="61.7">tbd</text>
<text x="36.2" y="74.2">JST-GH</text>
<text x="41.3" y="76.7">J2</text>
<text x="57.2" y="166.1">R3</text>
<text x="74.9" y="166.1">R8</text>
<text x="57.2" y="168.6">R100/1k</text>
<text x="74.9" y="168.6">R100/1k</text>
<text x="58.4" y="178.8">R4</text>
<text x="74.9" y="178.8">R7</text>
<text x="58.4" y="181.1">PT</text>
<text x="74.9" y="181.3">R100/1k</text>
</g>
<g font-size="1.3" fill="#a90000">
<text x="169.5" y="55.9">1</text>
<text x="169.5" y="58.4">2</text>
<text x="192.3" y="58.4">7</text>
<text x="192.3" y="55.9">8</text>
<text x="169.5" y="60.9">3</text>
<text x="169.5" y="63.5">4</text>
<text x="192.3" y="63.5">5</text>
<text x="192.3" y="60.9">6</text>
<text x="245.7" y="69.8">4</text>
<text x="255.2" y="66.7" transform="rotate(-90 255.2 66.7)">5</text>
<text x="263.5" y="69.8">1</text>
<text x="245.7" y="72.4">3</text>
<text x="245.7" y="74.9">6</text>
<text x="263.5" y="74.9">2</text>
<text x="263.5" y="72.4">8</text>
<text x="237.5" y="83.3" transform="rotate(-90 237.5 83.3)">2</text>
<text x="255.2" y="79.4" transform="rotate(-90 255.2 79.4)">7</text>
<text x="233" y="85.1">3</text>
<text x="240.6" y="85.1">1</text>
<text x="240" y="94.7" transform="rotate(-90 240 94.7)">2</text>
<text x="46.9" y="100.3">3</text>
<text x="46.9" y="97.8">4</text>
<text x="235.5" y="96.5">3</text>
<text x="243.1" y="96.5">1</text>
<text x="46.9" y="105.4">1</text>
<text x="46.9" y="102.8">2</text>
<text x="119.9" y="147.3">3</text>
<text x="124.4" y="144.9" transform="rotate(-90 124.4 144.9)">5</text>
<text x="132.6" y="149.8">1</text>
<text x="119.9" y="152.4">4</text>
<text x="198.7" y="152.4">1</text>
<text x="216.5" y="152.4">5</text>
<text x="124.4" y="156.3" transform="rotate(-90 124.4 156.3)">2</text>
<text x="135.9" y="160.7" transform="rotate(-90 135.9 160.7)">3</text>
<text x="198.7" y="157.5">3</text>
<text x="208.3" y="162" transform="rotate(-90 208.3 162)">2</text>
<text x="137.7" y="163.8">2</text>
<text x="135.9" y="168.3" transform="rotate(-90 135.9 168.3)">1</text>
<text x="46.9" y="177.8">2</text>
<text x="46.9" y="180.3">1</text>
</g>
<g font-size=".4" fill="#a1a1a1">
<text x="44.3" y="52">Mounting</text>
<text x="44.3" y="69.8">Mounting</text>
</g>
</svg>
